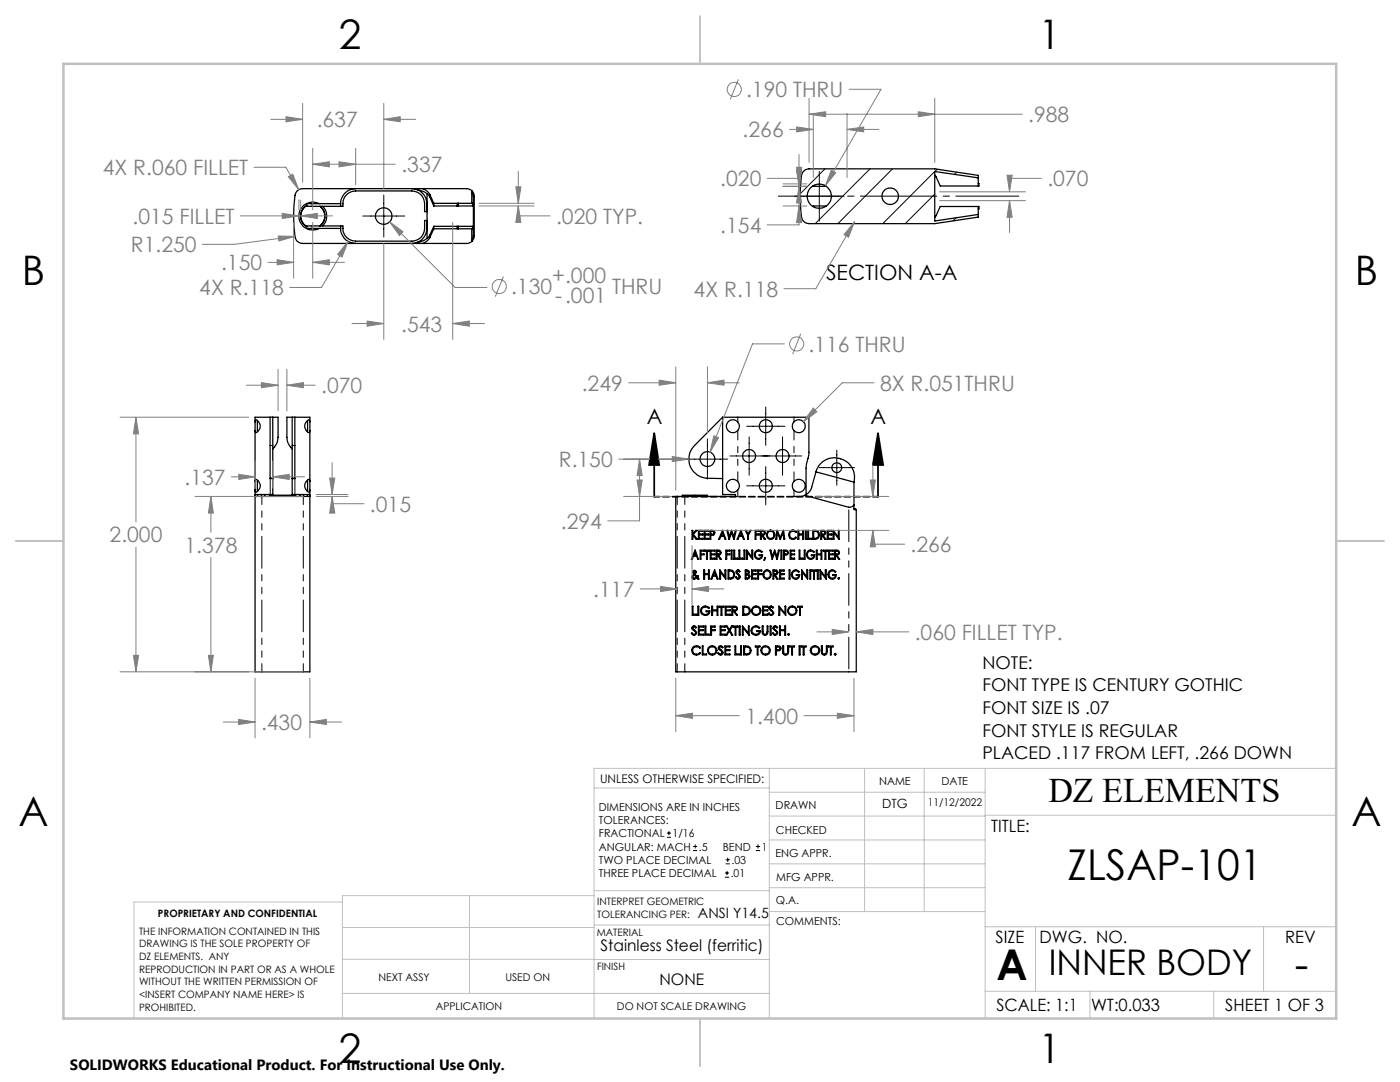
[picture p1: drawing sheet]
<svg xmlns="http://www.w3.org/2000/svg" width="279mm" height="216mm" viewBox="0 0 279 216" stroke-linecap="round" stroke-linejoin="round" font-family="sans-serif">
<g fill="none" stroke="#000" stroke-width=".25">
<path d="M71 37.6a3 3 0 0 0-3 3M82.2 37.6a3.1 3.1 0 0 1 3 3M83.3 37.6v.3a3.4 3.4 0 0 1 2.5 1.4M83.3 37.6h1.1M83.3 37.6h-22.9a1.52 1.52 0 0 0-1.5 1.4 26.9 26.9 0 0 0 .2 8.8l.5 .6 .8 .2h22.9M84.4 37.6l.7 .5 .7 .7M84.4 37.6h8.7l.6 .1 .5 .4M85.2 38.7v8.9M85.8 39.3l.8 1.8M85.8 38.8v.5M85.8 38.8l.8 1.8M94.2 38.1l.3 .5 .2 .6"/>
<path d="M94.2 38.3l.3 .9M94.2 38.1v2.5M94.5 39.2h.2M94.5 39.2v7.9M94.7 39.2v7.9M162.3 37.1v.1h2.6M186.5 34.9l1.1 2.2h7.6M195.2 37.1v-2.1l-8.7-1.3h-25a1.59 1.59 0 0 0-1.6 1.3 27.7 27.7 0 0 0 .2 8.7 1.52 1.52 0 0 0 1.4 .9h25l8.7-1.3v-2.1M195.2 36.6h.2v.5h-.2M195.2 35.5l-8.7-1.3v9.9l8.7-1.3M60.6 41.5a2.45 2.45 0 0 0 .6 3.7 2.45 2.45 0 0 1 0-4.2zM62.3 41.2h6.1a2.62 2.62 0 0 1 2.6-3.1h11.2a2.53 2.53 0 0 1 2.5 2.5v1.6h.5"/>
<path d="M62.3 45.1h-1.1v.5h1.1M62.3 40.6h-1.1v.6h1.1M62.3 45.6h5.7M62.3 40.6v.6M62.3 45.1v.5M62.3 40.6h5.7M63.7 40.6a2.78 2.78 0 0 0-4.1 2.5 2.78 2.78 0 0 0 4.1 2.5M63.9 41.2a2.43 2.43 0 0 1 0 3.9 2.43 2.43 0 0 0 0-3.9zM64.4 41.2a2.84 2.84 0 0 1 0 3.9M68 45.6a3 3 0 0 0 3 3M68 40.6v.6M68 45.1v.5"/>
<path d="M83.3 48.6h1.1M85.2 45.6a3.1 3.1 0 0 1-3 3M85.2 44h-.5a5.1 5.1 0 0 1-.2 2.5 2.57 2.57 0 0 1-2.3 1.6h-11.2a2.59 2.59 0 0 1-2.6-3h-6.1M85.8 47.4l-.7 .8-.7 .4M85.8 47a3.4 3.4 0 0 1-2.5 1.4v.2M85.8 47v.4M86.6 40.6h4.6M86.6 41.1h4.6M86.6 45.2h4.6M86.6 45.6h4.6M86.6 40.6v.5M86.6 45.2v.4"/>
<path d="M86.6 45.6l-.8 1.8M86.6 45.2l-.8 1.8M91.2 40.6v.5M91.2 45.2v.4M91.2 40.6h.3M91.2 41.1h.3M91.2 45.2h.3M91.2 45.6h.3M91.5 45.2h2.8v.4h-2.8M91.5 40.6h2.8v.5h-2.8M91.5 40.6v.5M91.5 45.2v.4"/>
<path d="M94.2 48.2l-.9 .4h-8.9M94.2 45.6v2.6M94.5 47.1h.2M94.5 47.1l-.3 .8M94.7 47.1l-.2 .6-.3 .5M164.9 41.1h-2.6v.1M195.2 41.2h-7.6l-1.1 2.2M195.2 41.2h.2v.5h-.2M50.9 97.8v36.3h10.9v-36.3M50.9 99.1h10.9M50.9 84.2l.1-.4a1.35 1.35 0 0 1 .9 1.2 1.35 1.35 0 0 1-.9 1.3l-.1-.4M50.9 96.1l.1-.4a1.35 1.35 0 0 1 .9 1.2 1.35 1.35 0 0 1-.9 1.3l-.1-.4"/>
<path d="M50.9 96.1v1.7M50.9 84.2v1.7M50.9 85.9v10.2M51.4 84v2.1M51.4 95.8v2.2M51.4 98.7v.4M52.2 98.7v.4M53 98.7l-.3 .4M53.6 99.1l.3-.3h4.4a.58 .58 0 0 1 .8 .3h.1M53.9 83.3v12.2h.5M53.9 83.3h-3v.9M53.9 83.3h1.6v3.9a3.2 3.2 0 0 1-1.1 2.4"/>
<path d="M54.4 83.3v15.4h-3.5v.4M58.3 83.3v15.4h3.5M58.8 83.3v12.2h-.5M58.8 83.3h3v.9M58.8 83.3h-1.5v3.9a3.2 3.2 0 0 0 1 2.4M59.8 98.7l.2 .4M60.6 98.7v.4M61.3 83.9v2.2M61.3 95.8v2.2M61.3 98.7v.4M61.8 84.2l-.1-.5a1.37 1.37 0 0 0-.9 1.3 1.37 1.37 0 0 0 .9 1.3l.1-.4M61.8 96.1l-.1-.5a1.37 1.37 0 0 0-.9 1.3 1.37 1.37 0 0 0 .9 1.3l.1-.4"/>
<path d="M61.8 84.2v1.7M61.8 96.1v1.7M61.8 85.9v10.2M135.9 99.1l.3-.3h4.9l.4 .3M144.2 83.3v15.4h2.6v.4M144.2 83.3h17.2v7.3l-.5 2.8v5.3M144.2 83.3l-5.6 5.6a3.8 3.8 0 0 0-.9 4.1 3.8 3.8 0 0 0 3.4 2.4l3.1 .1M147.2 99.1h-12.3v35h36v-32.4l-.5-.2M160.6 98.8l8.8 2.4 .7-.1 .3-.3M160.6 98.8l-.8 .3h-1.4M162.8 94.2l-1 3.6-.4 .5-.8 .5M162.8 94.2a3.9 3.9 0 0 1 4.8-2.7 3.9 3.9 0 0 1 2.8 4.7"/>
<path d="M162.8 94.2l7.6 2M170.4 96.2v5.5M138.1 105.8h.2v.7l.6-.7h.2l-.7 .8 .8 1h-.3l-.6-.8v.8h-.2zM138.4 113.9a.35 .35 0 0 1 .5 0 .35 .35 0 0 1 0 .5l-.2 .2 .4 .4 .2-.1 .1 .1-.2 .2 .3 .3h-.2l-.2-.2-.6 .3-.3-.2-.1-.4 .4-.4-.2-.4zM138.6 114.7l.4 .5-.3 .2a.26 .26 0 0 1-.4-.1 .26 .26 0 0 1 .1-.4zM138.7 109.8l.7 1.8h-.2l-.2-.6h-.6l-.3 .6h-.1zM138.7 110.2l.3 .6h-.5zM139.4 105.8h.9v.2h-.8v.5h.8v.3h-.8v.6h.8v.2h-.9zM139.7 109.8h.8v.2h-.6v.5h.6v.2h-.6v.9h-.2zM140.4 113.7h.2v.8h.8v-.8h.1v1.8h-.1v-.8h-.8v.8h-.2zM140.5 105.8h.9v.2h-.7v.5h.7v.3h-.7v.6h.7v.2h-.9zM140.7 109.8h.8v.2h-.4v1.6h-.1v-1.6h-.3z"/>
<path d="M141.7 105.8a.59 .59 0 0 1 .8 .1 .59 .59 0 0 1 0 .8l-.6 .1v.8h-.2zM141.7 109.8h.9v.2h-.7v.5h.7v.2h-.7v.7h.7v.2h-.9zM141.9 106h.2a.31 .31 0 0 1 .4 .3 .31 .31 0 0 1-.4 .3h-.2zM142.6 113.7l.7 1.8h-.2l-.2-.5h-.6l-.2 .5h-.2zM142.6 114.2l.2 .6h-.5zM142.9 109.8h.3a.49 .49 0 0 1 .7 .4 .49 .49 0 0 1-.5 .5l.5 .9h-.2l-.5-.9-.1 .9h-.2zM143.1 110h.3a.31 .31 0 0 1 .3 .3 .31 .31 0 0 1-.4 .3h-.2zM143.7 113.7l1 1.4v-1.4h.2v1.8l-1.1-1.3v1.3h-.1zM144.2 105.8l.7 1.8h-.2l-.2-.6h-.6l-.3 .6h-.2zM144.2 106.3l.2 .6h-.5zM144.8 115.5h.1M144.9 109.8h.7v.2h-.6v.5h.6v.2h-.6v.9h-.1z"/>
<path d="M145.1 105.8h.1l.4 1.3 .4-1.3 .4 1.3 .4-1.3h.1l-.4 1.8-.5-1.3-.5 1.3zM145.3 113.7a.96 .96 0 0 1 1.3 .9 .96 .96 0 0 1-1.3 .9zM145.5 113.9a.75 .75 0 0 1 .9 .8 .75 .75 0 0 1-.9 .7zM145.9 109.8h.2v1.8h-.2zM146.4 109.8h.2v1.6h.6v.2h-.8zM147 113.8l.4-.1 .3 .3-.2 .1-.2-.2a.33 .33 0 0 0-.2 .3 .33 .33 0 0 0 .3 .3 .51 .51 0 0 1 .3 .7 .51 .51 0 0 1-.7 .2l-.2-.2 .1-.1 .2 .2a.29 .29 0 0 0 .3 0 .29 .29 0 0 0 .1-.4l-.5-.5-.1-.3zM147.5 109.8h.1v1.6h.6v.2h-.7zM147.8 105.8l.7 1.8h-.1l-.2-.6h-.7l-.2 .6h-.2zM147.8 106.3l.3 .6h-.5zM148.5 109.8h.2v1.8h-.2zM148.7 113.7h.3a.46 .46 0 0 1 .5 .3 .46 .46 0 0 1-.2 .6 .49 .49 0 0 1 .3 .5 .49 .49 0 0 1-.4 .4h-.5zM148.7 105.8h.2l.4 .8 .4-.8h.2l-.5 1v.8h-.2v-.8z"/>
<path d="M148.9 113.9h.3a.32 .32 0 0 1 .1 .5 .32 .32 0 0 1-.4 .1zM148.9 114.7a.4 .4 0 0 1 .6 .3 .4 .4 0 0 1-.6 .4zM149 109.8l1 1.3v-1.3h.2v1.8l-1-1.4v1.4h-.2zM149 109.8h.1M150 113.7h.9v.2h-.7v.6h.7v.2h-.7v.7h.7v.1h-.9zM150.7 105.8h.8v.2h-.7v.5h.7v.3h-.7v.8h-.1zM150.8 110a.87 .87 0 0 1 1.3 .1l-.1 .1a.71 .71 0 0 0-1.1-.1 .71 .71 0 0 0 0 1.1 .71 .71 0 0 0 1.1-.1v-.2h-.5v-.2h.7a.85 .85 0 0 1-1 .9 .85 .85 0 0 1-.6-1.2zM151.2 113.7h.8v.2h-.6v.6h.6v.2h-.6v.8h-.2zM151.8 105.8h.2a.5 .5 0 0 1 .7 .4 .5 .5 0 0 1-.5 .6l.6 .8h-.3l-.5-.8-.1 .8h-.1zM151.9 106h.3a.31 .31 0 0 1 .4 .3 .31 .31 0 0 1-.4 .3h-.3zM152.5 113.9a.86 .86 0 0 1 1.2 .2 .86 .86 0 0 1-.1 1.2 .86 .86 0 0 1-1.2-.1 1.01 1.01 0 0 1 .1-1.3zM152.6 111.2l.2 .1-.2 .5h-.1z"/>
<path d="M153.2 106a.88 .88 0 0 1 1.4 .7 .88 .88 0 0 1-1.3 .8l-.2-.2a1.01 1.01 0 0 1 .1-1.3zM153.7 109.8h.1l.4 1.3 .4-1.3 .4 1.3 .4-1.3h.1l-.4 1.8-.5-1.4-.5 1.4zM154.3 113.7h.3a.51 .51 0 0 1 .6 .5 .51 .51 0 0 1-.5 .5l.6 .8h-.3l-.5-.8h-.1v.8h-.1zM154.4 113.9h.3a.32 .32 0 0 1 .4 .3 .32 .32 0 0 1-.4 .3h-.3zM155 105.8l.7 1.5 .7-1.5 .2 1.8h-.1l-.2-1.3-.5 1.3-.6-1.3-.2 1.3h-.2zM155.6 113.7h.9v.2h-.7v.6h.7v.2h-.7v.7h.7v.1h-.9zM155.9 109.8h.1v1.8h-.1zM156.4 109.8a.59 .59 0 0 1 .8 .1 .59 .59 0 0 1 0 .8h-.7v.9h-.1zM156.5 110h.3a.31 .31 0 0 1 .4 .3 .31 .31 0 0 1-.4 .3h-.3zM157.5 113.7h.2v1.8h-.2zM157.7 106a.78 .78 0 0 1 1.2 .2l-.1 .1a.71 .71 0 0 0-1-.1 .71 .71 0 0 0 0 1 .71 .71 0 0 0 1 0l.1 .1a.9 .9 0 0 1-1.3 .1 .9 .9 0 0 1 .1-1.4zM157.7 109.8h.9v.2h-.8v.5h.8v.2h-.8v.7h.8v.2h-.9z"/>
<path d="M158.1 114.1a.84 .84 0 0 1 1.4 0l-.1 .1a.7 .7 0 0 0-1.1-.1 .7 .7 0 0 0 0 1 .7 .7 0 0 0 1.1-.1v-.2h-.5v-.1h.7a.86 .86 0 0 1-1.1 .8 .86 .86 0 0 1-.4-1.4zM159.2 105.8h.2v.7h.8v-.7h.1v1.8h-.1v-.8h-.8v.8h-.2zM159.5 109.8h.1v1.6h.6v.2h-.7zM160 113.7h.1M160 113.7l1 1.4v-1.4h.2v1.8l-1.1-1.3v1.3h-.1zM160.5 109.8h.2v1.8h-.2zM160.7 105.8h.2v1.8h-.2zM161.2 110a.87 .87 0 0 1 1.3 .1l-.1 .1a.71 .71 0 0 0-1.1-.1 .71 .71 0 0 0 0 1.1 .71 .71 0 0 0 1.1-.1v-.2h-.5v-.2h.7a.86 .86 0 0 1-1.1 .8 .86 .86 0 0 1-.4-1.3zM161.2 105.8h.2v1.6h.6v.2h-.8zM161.6 113.7h.2v1.8h-.2zM162 113.7h.9v.2h-.4v1.6h-.1v-1.6h-.4zM162.2 105.8a.95 .95 0 0 1 1.3 .9 .95 .95 0 0 1-1.3 .9z"/>
<path d="M162.4 106a.74 .74 0 0 1 .9 .7 .74 .74 0 0 1-.9 .7zM162.9 109.8h.2v.7h.8v-.7h.1v1.8h-.1v-.9h-.8v.9h-.2zM163.1 113.7h.2v1.8h-.2zM163.7 113.7l1 1.4v-1.4h.2v1.8l-1.1-1.3v1.3h-.1zM163.8 105.8h.3a.49 .49 0 0 1 .7 .4 .49 .49 0 0 1-.5 .6l.5 .8h-.2l-.6-.8v.8h-.2zM164 106h.3a.29 .29 0 0 1 .3 .2 .29 .29 0 0 1-.2 .4h-.4zM164.3 109.8h.8v.2h-.3v1.6h-.2v-1.6h-.3zM165.1 105.8h.9v.2h-.7v.5h.7v.3h-.7v.6h.7v.2h-.9zM165.4 109.8h.9v.2h-.8v.5h.8v.2h-.8v.7h.8v.2h-.9zM165.5 113.9a.83 .83 0 0 1 1.3 .2l-.1 .1a.7 .7 0 0 0-1-.1 .7 .7 0 0 0 0 1 .7 .7 0 0 0 1-.1v-.2h-.5v-.1h.7a.88 .88 0 0 1-1.3 .7 .88 .88 0 0 1-.1-1.5zM166.3 105.8l1 1.4v-1.4h.2v1.8l-1.1-1.3v1.3h-.1zM166.5 109.8h.4a.49 .49 0 0 1 .6 .4 .49 .49 0 0 1-.5 .5l.6 .9h-.2l-.6-.9-.1 .9h-.2z"/>
<path d="M166.7 110h.3a.31 .31 0 0 1 .4 .3 .31 .31 0 0 1-.4 .3h-.3zM167.4 107.6h.1M138.1 121h.2v1.6h.7v.2h-.9zM138.3 125l.2-.1 .3 .1 .2 .2-.1 .1a.31 .31 0 0 0-.4-.3 .31 .31 0 0 0-.3 .3 .31 .31 0 0 0 .3 .3 .57 .57 0 0 1 .5 .6 .57 .57 0 0 1-.5 .6l-.4-.2-.1-.2 .1-.1a.35 .35 0 0 0 .5 .3 .35 .35 0 0 0 .2-.5l-.7-.7zM138.4 129l.9-.1 .4 .2 .1 .1-.1 .1a.8 .8 0 0 0-1.2-.1 .8 .8 0 0 0 0 1.2 .8 .8 0 0 0 1.2-.2l.1 .2a.96 .96 0 0 1-1.5 .1 .96 .96 0 0 1 .1-1.5zM139.3 121h.2v1.8h-.2zM139.4 124.9h1v.2h-.9v.6h.9v.1h-.9v.7h.9v.2h-1zM140 121.3a1.04 1.04 0 0 1 1.6 0l-.2 .1a.79 .79 0 0 0-1.2-.1 .79 .79 0 0 0 .2 1.2 .79 .79 0 0 0 1.1-.4h-.6v-.2h.8a.93 .93 0 0 1-1.3 .8 .93 .93 0 0 1-.4-1.4zM140.2 128.9h.1v1.6h.7v.2h-.8zM140.7 124.9h.2v1.6h.6v.2h-.8zM141.9 124.9h.8v.2h-.7v.6h.7v.1h-.7v.9h-.1zM142 121h.2v.7h.9v-.7h.2v1.8h-.2v-.9h-.9v.9h-.2z"/>
<path d="M143.5 128.9h.5l.3 .3-.2 .1a.3 .3 0 0 0-.3-.3 .3 .3 0 0 0-.3 .2 .3 .3 0 0 0 .3 .4 .57 .57 0 0 1 .5 .5 .57 .57 0 0 1-.5 .6l-.4-.1-.1-.3 .1-.1a.35 .35 0 0 0 .4 .4 .35 .35 0 0 0 .3-.5l-.7-.7zM143.5 121h1v.1h-.4v1.7h-.2v-1.7h-.4zM143.7 124.9h1v.2h-.8v.6h.8v.1h-.8v.7h.8v.2h-1zM144.7 128.9h1v.2h-.9v.5h.9v.2h-.9v.7h.9v.2h-1zM144.7 121h1v.1h-.8v.6h.8v.2h-.8v.7h.8v.2h-1zM144.9 124.9h.2l.5 .8 .4-.8h.2l-.5 .9 .5 .9h-.2l-.4-.8-.5 .8h-.2l.6-.9zM146 121h.4a.51 .51 0 0 1 .7 .3 .51 .51 0 0 1-.6 .6l.7 .9h-.2l-.7-.9h-.1v.9h-.2zM146.2 121.1h.3a.33 .33 0 0 1 .5 .3 .33 .33 0 0 1-.5 .3h-.3zM146.3 124.9h.9v.2h-.3v1.6h-.2v-1.6h-.4zM146.7 128.9h.1v1.6h.7v.2h-.8zM147.5 124.9h.2v1.8h-.2zM147.8 128.9h.2v1.8h-.2z"/>
<path d="M148.2 124.9l1.2 1.4v-1.4h.1v1.8l-1.2-1.4v1.4h-.1zM148.2 124.9h.1M148.2 121h.4a.91 .91 0 0 1 1.1 .7 .91 .91 0 0 1-.9 1.1h-.6zM148.4 128.9h.4a.89 .89 0 0 1 1.1 .8 .89 .89 0 0 1-.9 1h-.6zM148.4 121.1a.79 .79 0 0 1 1.1 .7 .79 .79 0 0 1-1.1 .8zM148.6 129.1a.79 .79 0 0 1 1.1 .7 .79 .79 0 0 1-1.1 .7zM150 125.3a1.01 1.01 0 0 1 1.6-.1l-.1 .2a.79 .79 0 0 0-1.2-.2 .79 .79 0 0 0 .1 1.3 .79 .79 0 0 0 1.2-.5h-.6v-.2h.8a.94 .94 0 0 1-1.2 .9 .94 .94 0 0 1-.6-1.4zM150.7 128.9h1v.2h-.4v1.6h-.2v-1.6h-.4zM152.1 124.9h.2v1.1a.43 .43 0 0 0 .4 .6 .43 .43 0 0 0 .4-.6v-1.1h.1v1.1a.59 .59 0 0 1-.5 .8 .59 .59 0 0 1-.6-.8zM152.2 121h1v.1h-.8v.6h.8v.2h-.8v.7h.8v.2h-1zM153.5 121.1l.4-.2 .5 .3-.2 .1a.31 .31 0 0 0-.3-.3 .31 .31 0 0 0-.3 .3 .31 .31 0 0 0 .3 .4 .56 .56 0 0 1 .5 .6 .56 .56 0 0 1-.7 .5l-.3-.4 .1-.1a.35 .35 0 0 0 .4 .3 .35 .35 0 0 0 .3-.5l-.6-.5zM153.7 124.9h.2v1.8h-.2z"/>
<path d="M154.4 125l.3-.1 .3 .1 .2 .2-.2 .1a.31 .31 0 0 0-.3-.3 .31 .31 0 0 0-.3 .3 .31 .31 0 0 0 .3 .3 .57 .57 0 0 1 .5 .6 .57 .57 0 0 1-.5 .6l-.4-.2-.1-.2 .1-.1a.35 .35 0 0 0 .5 .3 .35 .35 0 0 0 .2-.5l-.7-.7zM154.8 128.9h.3a.54 .54 0 0 1 .8 .5 .54 .54 0 0 1-.9 .5h-.1v.8h-.1zM154.9 129.1h.4a.32 .32 0 0 1 .4 .3 .32 .32 0 0 1-.5 .3h-.3zM155.4 121l1.3 1.4v-1.4h.1v1.8l-1.2-1.4v1.4h-.2zM155.6 124.9h.1v.8h.9v-.8h.2v1.8h-.2v-.9h-.9v.9h-.1zM156.2 128.9h.2v1.1a.43 .43 0 0 0 .4 .5 .43 .43 0 0 0 .4-.5v-1.1h.2v1.1a.6 .6 0 0 1-.6 .7 .6 .6 0 0 1-.6-.7zM157.6 128.9h.9v.2h-.3v1.6h-.2v-1.6h-.4zM159.2 121h.9v.1h-.4v1.7h-.1v-1.7h-.4zM159.5 128.9h.2v1.8h-.2zM159.9 128.9h1v.2h-.4v1.6h-.2v-1.6h-.4zM163.9 128.9h.2v1.1a.43 .43 0 0 0 .4 .5 .43 .43 0 0 0 .4-.5v-1.1h.2v1.1a.6 .6 0 0 1-.6 .7 .6 .6 0 0 1-.6-.7zM165.3 128.9h1v.2h-.4v1.6h-.2v-1.6h-.4z"/>
<circle cx="163.5" cy="39.1" r="2.41"/>
<circle cx="177.7" cy="39.1" r="1.65"/>
<circle cx="76.6" cy="43.1" r="1.65"/>
<circle cx="141.2" cy="91.6" r="1.48"/>
<circle cx="146.2" cy="96.9" r="1.3"/>
<circle cx="146.2" cy="85" r="1.3"/>
<circle cx="149.5" cy="91" r="1.3"/>
<circle cx="152.8" cy="85.1" r="1.29"/>
<circle cx="152.8" cy="96.9" r="1.29"/>
<circle cx="156.2" cy="91" r="1.3"/>
<circle cx="159.4" cy="85" r="1.3"/>
<circle cx="159.4" cy="96.9" r="1.3"/>
<circle cx="167" cy="93.3" r=".98"/>
<circle cx="138.6" cy="114.2" r=".2"/>
<circle cx="153.1" cy="114.6" r=".72"/>
<circle cx="153.8" cy="106.7" r=".72"/>
<circle cx="167.4" cy="115.4" r=".14"/>
<circle cx="142.1" cy="129.8" r=".76"/>
<circle cx="142.1" cy="129.8" r=".92"/>
<circle cx="150.9" cy="121.9" r=".94"/>
<circle cx="150.9" cy="121.9" r=".78"/>
<circle cx="152.8" cy="129.8" r=".76"/>
<circle cx="152.8" cy="129.8" r=".93"/>
<circle cx="157.4" cy="126.6" r=".15"/>
<circle cx="158.1" cy="121.9" r=".93"/>
<circle cx="158.1" cy="121.9" r=".77"/>
<circle cx="162.6" cy="129.8" r=".76"/>
<circle cx="162.6" cy="129.8" r=".93"/>
<circle cx="166.7" cy="130.6" r=".15"/>
</g>
<path d="M169.4 134.1v-32.9" fill="none" stroke="#000" stroke-width=".2" stroke-dasharray="6.3 1.3 1.3 1.3 1.3 1.3" stroke-dashoffset="-.6"/>
<path d="M53.9 95.5v3.2M54.4 88.9h-.5M54.4 95.4h-.5M58.9 95.4h-.6M58.9 88.9h-.6M58.9 95.5v3.2M147.2 97.8v1.3M147.2 83.3v.9M158.5 83.3v.9M158.5 97.8v1.3M170.9 101.8l-.5-.1" fill="none" stroke="#000" stroke-width=".2" stroke-dasharray="6.3 1.3 1.3 1.3 1.3 1.3"/>
<path d="M52.3 99.1v35M136.7 99.1v35M60.5 134.1v-35M135.2 134.1v-35" fill="none" stroke="#000" stroke-width=".2" stroke-dasharray="6.3 1.3 1.3 1.3 1.3 1.3" stroke-dashoffset="4.7"/>
<path d="M147.2 85.9v10.2M158.5 85.9v10.2" fill="none" stroke="#000" stroke-width=".2" stroke-dasharray="6.3 1.3 1.3 1.3 1.3 1.3" stroke-dashoffset="4.4"/>
<g fill="none" stroke="#000" stroke-width=".2">
<path d="M76.6 38.9v8.4M158.5 39.2h10M163.5 34.2v9.9M164.6 33.7l-4.9 5M173.6 33.7l-10.9 10.9M178.1 33.7l-10.9 10.9M186.5 34.2l-10.3 10.4M186.5 38.7l-5.8 5.9M187 33.8l-.4 .4M190.9 34.4l-.4 .4M72.4 43.1h8.4M190.8 43.5l-.6 .6"/>
<path d="M137.2 91.6h8M141.2 87.6v8M145.7 91h14.3M149 85.1h7.7M149 96.9h7.7M149.5 87.2v7.6M152.8 81.2v7.7M152.8 93.1v7.7M156.2 87.2v7.6M163.5 93.3h7M167 89.8v7M133.1 167.1h.8"/>
<path d="M133.1 166.2h.8M133.5 165.8v.9M138.3 169.7h.8M138.3 168.9h.8M138.7 168.5v.8M144.7 175h.8M144.7 174.2h.8M144.8 172.4h.9M144.8 171.6h.9M145.1 173.8v.8M145.2 171.1v.9M150.8 169.7h.9"/>
<path d="M150.8 168.9h.9M151.3 168.5v.8"/>
</g>
<g fill="none" stroke="#808080" stroke-width=".2">
<path d="M147.4 15.8l-1.7 4.1M161.5 19.6v12.8M169.5 17.8h6.3l-11.1 19.3M186.5 19.6v12.8M50.7 33.4h6.3l2.6 4.5M54 23.8h6.4M57.1 23.3l3.3 .5-3.3 .5zM57.5 35.2l.9-.5 1.2 3.2zM59.7 39.9v1.9M60 39.9v1.9M60.4 20.6v15.8M62.4 32.8l3.3-.5v1z"/>
<path d="M62.4 29.6v12.2M62.4 32.8h16.5M67.7 32.3l3.3 .5-3.3 .5zM71 29.6v7.2M76.6 23.8l3.3-.5v1zM76.6 20.6v17M76.6 23.8h6.3M102.9 37.3h1.1l-.6 3.3zM103.4 34.2v6.4M153.1 35.6h6.4M156.3 36.7h4.7M156.3 37.2h4.7"/>
<path d="M157.6 25.8h4.7M159 33.4h1l-.5 3.3zM159 33.9h1l-.5 3.3zM159 25.3l3.3 .5-3.3 .5zM159.5 37.2l.5 3.3h-1zM159.5 30.8v14.1h-6.4M161.5 22.8l3.3-.5v1zM161.5 22.8h42.5M162.3 22.6v12.8M165.9 33.9l.9 .6-2.1 2.6zM169.1 25.8l3.3-.5v1zM169.1 22.6v12.8"/>
<path d="M169.1 25.8h6.3M183.3 22.3l3.2 .5-3.2 .5zM187.5 38.3h17.1M201 35h1l-.5 3.3zM207.8 35.6h-6.3v2.7M48 43.1h11.7M53.5 52.4h5.1M55.3 51.8l3.3 .6-3.3 .4zM55.5 47.1l3.4 .1-3.2 .9zM56.3 42.6l3.4 .5-3.4 .5zM58.6 44.4v11.1M58.9 47.2l-12.2 1.6h-6.3"/>
<path d="M60 43.1l3.3-.5v1zM60 43.1h6.4M62.4 52.4l3.3-.6v1zM62.4 44.4v11.1M62.4 52.4h6.4M69.5 48.2l-1.2 3.1-.9-.5zM69.5 48.2l-5.3 9.2h-6.4M76.6 48.6v19.1M77.8 44.3l2.6 1.9-.7 .8zM77.8 44.3l13 13.1h6.4M90.3 44.4v23.3M95.6 41.1h11"/>
<path d="M95.6 40.6h11M100.5 55.2l-1.7 4M103.4 41.1l.6 3.3h-1.1zM103.4 41.1v2h6.4M156.3 41.1h4.7M159.5 41.1l.5 3.3h-1zM170.6 44.2l-1.3 3.1-.8-.5zM170.6 44.2l-7.8 13.4h-6.3M187.5 40h17.1M201.5 40l.5 3.4h-1zM201.5 40v6.4M49.1 76.9h6.4"/>
<path d="M52.2 76.3l3.3 .6-3.3 .5zM55.5 73.7v8.3M57.3 76.9l3.3-.6v1.1zM57.3 73.7v8.3M57.3 76.9h5.6M70.2 64.6h6.4M73.3 64.1l3.3 .5-3.3 .5zM90.3 64.6l3.4-.5v1zM90.3 64.6h6.4M125.4 76.4h9.5M131.6 75.8l3.3 .6-3.3 .5zM134.9 73.2v24.6"/>
<path d="M141.2 76.4l3.3-.6v1.1zM141.2 76.4h6.3M141.2 73.2v13.1M156.5 68.6h-6.3l-8.5 21.6M159.8 66.6l-1.6 4.1M174.4 76.4h-6.3l-7.8 7.7M24 83.3h25.6M27.1 83.3l.6 3.3h-1.1zM27.1 83.3v20.8M38.9 99.1h21.7M42.1 99.1l.5 3.3h-1zM42.1 99.1v7.1"/>
<path d="M46.2 95.1h4.7M47.7 94.7l3.2 .4-3.2 .6zM50.9 92v5.4M54.4 95.1l3.3-.4v1zM54.4 92v5.4M54.4 95.1h6.4M63.1 98.7h6.4M63.1 99.1h6.4M65.8 95.4h1l-.5 3.3zM66.3 99.1l.5 3.3h-1zM66.3 99.1v1.4h6.3M66.3 92.3v6.4"/>
<path d="M123.5 91.6h14M124.5 99.1h9.4M127.1 95.8h1.1l-.6 3.3zM127.6 91.6l.6 3.3h-1.1zM127.6 91.6v12.3h-6.3M134.2 91.1l3.3 .5-3.3 .5zM142.5 87l.9 .3-1.7 2.9zM162.3 81.4l.7 .8-2.7 1.9zM162.8 99.1h14.6M173.7 95.8h1l-.5 3.3zM174.2 92.7v6.4M27.1 109.2v24.9"/>
<path d="M42.1 111.3v22.8M127.8 117.5h7.3M131.8 117l3.3 .5-3.3 .5zM138.1 117.5l3.3-.5v1zM138.1 108.9v11.8M138.1 117.5h6.4M139.4 105.8h38M174.2 105.8l.5 3.3h-1zM174.2 105.8v2.8h6.4M24 134.1h36.6M26.6 130.8h1.1l-.6 3.3zM41.6 130.8h1l-.5 3.3z"/>
<path d="M50.9 135.3v11.9M61.8 135.3v11.9M134.9 135.3v10.7M163 126.1h6.4M166.1 125.6l3.3 .5-3.3 .5zM170.4 135.3v10.7M170.9 126.1l3.3-.5v1zM170.9 126.1h10.5M44.6 144.1h6.3M47.6 143.5l3.3 .6-3.3 .5zM61.8 144.1l3.3-.6v1.1zM61.8 144.1h6.4"/>
<path d="M134.9 142.8l3.3-.5v1zM134.9 142.8h12.7M160.4 142.8h10M167.1 142.3l3.3 .5-3.3 .5z"/>
<circle cx="146.5" cy="17.8" r="1.42"/>
<circle cx="99.6" cy="57.2" r="1.42"/>
<circle cx="159" cy="68.6" r="1.41"/>
</g>
<path d="M130.6 86.4l1 6.4h-2.1zM130.6 86.4v12.7M175.2 86.4l1 6.4h-2zM175.2 86.4v12.7" fill="none" stroke="#000" stroke-width=".35"/>
<path d="M203.3 39.1h-48" fill="none" stroke="#000" stroke-width=".2" stroke-dasharray="15.2 1.3 1.3 1.3" stroke-dashoffset="2.7"/>
<path d="M175.2 99.1h-44.6" fill="none" stroke="#000" stroke-width=".35" stroke-dasharray="1.3 .6" stroke-dashoffset=".2"/>
<g fill="none" stroke="#c0c0c0" stroke-width=".2">
<path d="M118.6 157.2h34.9M153.5 153.3v49.9M153.5 158.1h43.1M172.5 153.3v28.6M184.4 153.3v28.6M196.6 153.3v49.9M266.7 153.3h-148.1v49.9M68.3 180h-41.6v23.2M93.7 178.7v19.5M118.6 178.7h-50.3v24.5M118.6 177.7h35M153.5 167.6h43.1"/>
<path d="M153.5 162.8h43.1M153.5 172.4h43.1M153.5 177.1h43.1M196.6 162.7h70.1M68.3 198.2h85.2M68.3 191.4l85.2 .1M68.3 185.1h50.3M118.6 184.6h35M153.6 181.9h43M196.6 197.8h70.1M196.6 184.9h70.1M206.7 184.9v12.9"/>
<path d="M217.5 197.8v5.4M242.2 197.8v5.4M252.2 184.9v12.9"/>
</g>
<path d="M139.7 3.2v9.5M3.1 107.9h9.6M266.7 107.9h9.5M139.7 203.2v9.6" fill="none" stroke="#c0c0c0" stroke-width=".25"/>
<path d="M12.7 12.7h254v190.5h-254z" fill="none" stroke="#c0c0c0" stroke-width=".5"/>
<path d="M175.2 86.4l1 6.4h-2zM130.6 86.4l1 6.4h-2.1z" fill="#000"/>
<path d="M57.5 35.2l2.1 2.7-1.2-3.2zM55.5 47.1l.2 1 3.2-.9zM103.4 41.1l.6 3.3h-1.1zM102.9 37.3h1.1l-.6 3.3zM77.8 44.3l1.9 2.7 .7-.8zM69.5 48.2l-2.1 2.6 .9 .5zM90.3 64.6l3.4-.5v1zM73.3 64.1l3.3 .5-3.3 .5zM57.1 23.3l3.3 .5-3.3 .5zM76.6 23.8l3.3-.5v1zM55.3 51.8l3.3 .6-3.3 .4zM62.4 52.4l3.3-.6v1zM60 43.1l3.3-.5v1zM56.3 42.6l3.4 .5-3.4 .5zM62.4 32.8l3.3-.5v1zM67.7 32.3l3.3 .5-3.3 .5zM134.9 142.8l3.3-.5v1zM167.1 142.3l3.3 .5-3.3 .5zM166.1 125.6l3.3 .5-3.3 .5zM170.9 126.1l3.3-.5v1zM142.5 87l-.8 3.2 1.7-2.9zM134.2 91.1v1l3.3-.5zM162.3 81.4l-2 2.7 2.7-1.9zM131.6 75.8l3.3 .6-3.3 .5zM141.2 76.4l3.3-.6v1.1zM127.1 95.8h1.1l-.6 3.3zM127.6 91.6l.6 3.3h-1.1zM131.8 117l3.3 .5-3.3 .5zM138.1 117.5l3.3-.5v1zM173.7 95.8h1l-.5 3.3zM174.2 105.8l.5 3.3h-1zM47.6 143.5l3.3 .6-3.3 .5zM61.8 144.1l3.3-.6v1.1zM42.1 99.1l.5 3.3h-1zM41.6 130.8h1l-.5 3.3zM27.1 83.3l.6 3.3h-1.1zM26.6 130.8h1.1l-.6 3.3zM66.3 99.1l.5 3.3h-1zM65.8 95.4h1l-.5 3.3zM54.4 95.1l3.3-.4v1zM47.7 94.7l3.2 .4-3.2 .6zM52.2 76.3l3.3 .6-3.3 .5zM57.3 76.9l3.3-.6v1.1zM159 25.3l3.3 .5-3.3 .5zM169.1 25.8l3.3-.5v1zM183.3 22.3l3.2 .5-3.2 .5zM161.5 22.8l3.3-.5v1zM170.6 44.2l-2.1 2.6 .8 .5zM159 33.4h1l-.5 3.3zM159.5 37.2l.5 3.3h-1zM159 33.9h1l-.5 3.3zM159.5 41.1l.5 3.3h-1zM165.9 33.9l-1.2 3.2 2.1-2.6zM201 35h1l-.5 3.3zM201.5 40l.5 3.4h-1z" fill="#808080"/>
<g font-size="8.5">
<text x="213" y="175.5">ZLSAP-101</text>
<text x="198.9" y="195.5">A</text>
<text x="258.4" y="195.4">-</text>
</g>
<g font-size="8.1">
<text x="67.6" y="9.7">2</text>
<text x="207.3" y="9.7">1</text>
<text x="4.4" y="57">B</text>
<text x="270.4" y="57">B</text>
<text x="3.7" y="164.9">A</text>
<text x="269.7" y="164.9">A</text>
<text x="67.6" y="212.2">2</text>
<text x="207.3" y="212.2">1</text>
</g>
<text font-size="7.1" x="209.3" y="194.6">INNER BODY</text>
<text font-size="6.9" x="209.2" y="160.1">DZ ELEMENTS</text>
<g font-size="4.2" fill="#808080">
<text x="148.9" y="19.4">.190 THRU</text>
<text x="63.2" y="25.4">.637</text>
<text x="148.2" y="27.4">.266</text>
<text x="205.2" y="24.4">.988</text>
<text x="20.5" y="35">4X R.060 FILLET</text>
<text x="80.1" y="34.4">.337</text>
<text x="143.8" y="37.2">.020</text>
<text x="209" y="37.2">.070</text>
<text x="26.4" y="44.7">.015 FILLET</text>
<text x="111" y="44.7">.020 TYP.</text>
<text x="143.8" y="46.5">.154</text>
<text x="26.1" y="50.3">R1.250</text>
<text x="44.1" y="53.9">.150</text>
<text x="39.8" y="59">4X R.118</text>
<text x="102" y="58.7">.130</text>
<text x="110.2" y="56.4">+.000</text>
<text x="122.2" y="58.7">THRU</text>
<text x="138.4" y="59.2">4X R.118</text>
<text x="110.8" y="60.5">-.001</text>
<text x="80.1" y="66.2">.543</text>
<text x="161.3" y="70.2">.116 THRU</text>
<text x="116.1" y="77.9">.249</text>
<text x="175.6" y="77.9">8X R.051THRU</text>
<text x="64.1" y="78.4">.070</text>
<text x="111.5" y="93.2">R.150</text>
<text x="36.8" y="96.7">.137</text>
<text x="73.8" y="102.1">.015</text>
<text x="111.9" y="105.5">.294</text>
<text x="21.9" y="108.2">2.000</text>
<text x="36.8" y="110.3">1.378</text>
<text x="181.7" y="110.2">.266</text>
<text x="118.4" y="119.1">.117</text>
<text x="182.5" y="127.7">.060 FILLET TYP.</text>
<text x="52.1" y="145.7">.430</text>
<text x="148.8" y="144.4">1.400</text>
</g>
<g font-size="4.2">
<text x="164.9" y="55.8">SECTION A-A</text>
<text x="129.1" y="84.7">A</text>
<text x="173.7" y="84.7">A</text>
</g>
<g font-size="3.5">
<text x="196.1" y="133.4">NOTE:</text>
<text x="196.1" y="138">FONT TYPE IS CENTURY GOTHIC</text>
<text x="196.1" y="142.5">FONT SIZE IS .07</text>
<text x="196.1" y="147">FONT STYLE IS REGULAR</text>
<text x="196.1" y="151.5">PLACED .117 FROM LEFT, .266 DOWN</text>
</g>
<g font-size="3.4">
<text x="197.8" y="166">TITLE:</text>
<text x="198.7" y="188.1">SIZE</text>
<text x="207.5" y="188.1">DWG. NO.</text>
<text x="256.5" y="188.2">REV</text>
<text x="198.8" y="201.7">SCALE: 1:1</text>
<text x="217.7" y="201.8">WT:0.033</text>
<text x="244.5" y="201.7">SHEET 1 OF 3</text>
</g>
<g font-size="3.2">
<text x="119.9" y="189.8">Stainless Steel (ferritic)</text>
<text x="131.6" y="196.6">NONE</text>
</g>
<text font-size="3" x="14" y="213.5">SOLIDWORKS Educational Product. For Instructional Use Only.</text>
<text font-size="2.8" x="139.3" y="183.1">ANSI Y14.5</text>
<text font-size="2.5" x="176" y="161.3">DTG</text>
<text font-size="2.4" x="119.8" y="156.2">UNLESS OTHERWISE SPECIFIED:</text>
<g font-size="2.2">
<text x="119.5" y="161.8">DIMENSIONS ARE IN INCHES</text>
<text x="154.8" y="161.4">DRAWN</text>
<text x="175.4" y="156.6">NAME</text>
<text x="187.9" y="156.7">DATE</text>
<text x="119.5" y="164.4">TOLERANCES:</text>
<text x="119.5" y="167.1">FRACTIONAL</text>
<text x="134.2" y="167.1">1/16</text>
<text x="154.9" y="166.3">CHECKED</text>
<text x="119.5" y="172.4">TWO PLACE DECIMAL</text>
<text x="119.5" y="169.7">ANGULAR: MACH</text>
<text x="139.5" y="169.7">.5</text>
<text x="144.2" y="169.7">BEND</text>
<text x="146" y="172.4">.03</text>
<text x="152" y="169.7">1</text>
<text x="154.8" y="171">ENG APPR.</text>
<text x="119.5" y="175">THREE PLACE DECIMAL</text>
<text x="145.8" y="175">.01</text>
<text x="154.9" y="175.7">MFG APPR.</text>
<text x="154.9" y="180.4">Q.A.</text>
<text x="154.9" y="184.6">COMMENTS:</text>
</g>
<g font-size="2.1">
<text x="185.2" y="160.7">11/12/2022</text>
<text x="75.5" y="195.7">NEXT ASSY</text>
<text x="100.9" y="195.7">USED ON</text>
<text x="86.9" y="201.5">APPLICATION</text>
<text x="123.1" y="201.6">DO NOT SCALE DRAWING</text>
</g>
<g font-size="2">
<text x="31.5" y="182.9">PROPRIETARY AND CONFIDENTIAL</text>
<text x="119.2" y="180.6">INTERPRET GEOMETRIC</text>
<text x="119.2" y="183.1">TOLERANCING PER:</text>
<text x="27.8" y="186.5">THE INFORMATION CONTAINED IN THIS</text>
<text x="27.8" y="189">DRAWING IS THE SOLE PROPERTY OF</text>
<text x="27.8" y="191.6">DZ ELEMENTS. ANY</text>
<text x="119.1" y="186.7">MATERIAL</text>
<text x="27.8" y="194.1">REPRODUCTION IN PART OR AS A WHOLE</text>
<text x="27.8" y="196.6">WITHOUT THE WRITTEN PERMISSION OF</text>
<text x="119.1" y="193.5">FINISH</text>
<text x="27.8" y="199.1">&lt;INSERT COMPANY NAME HERE&gt; IS</text>
<text x="27.8" y="201.7">PROHIBITED.</text>
</g>
</svg>
